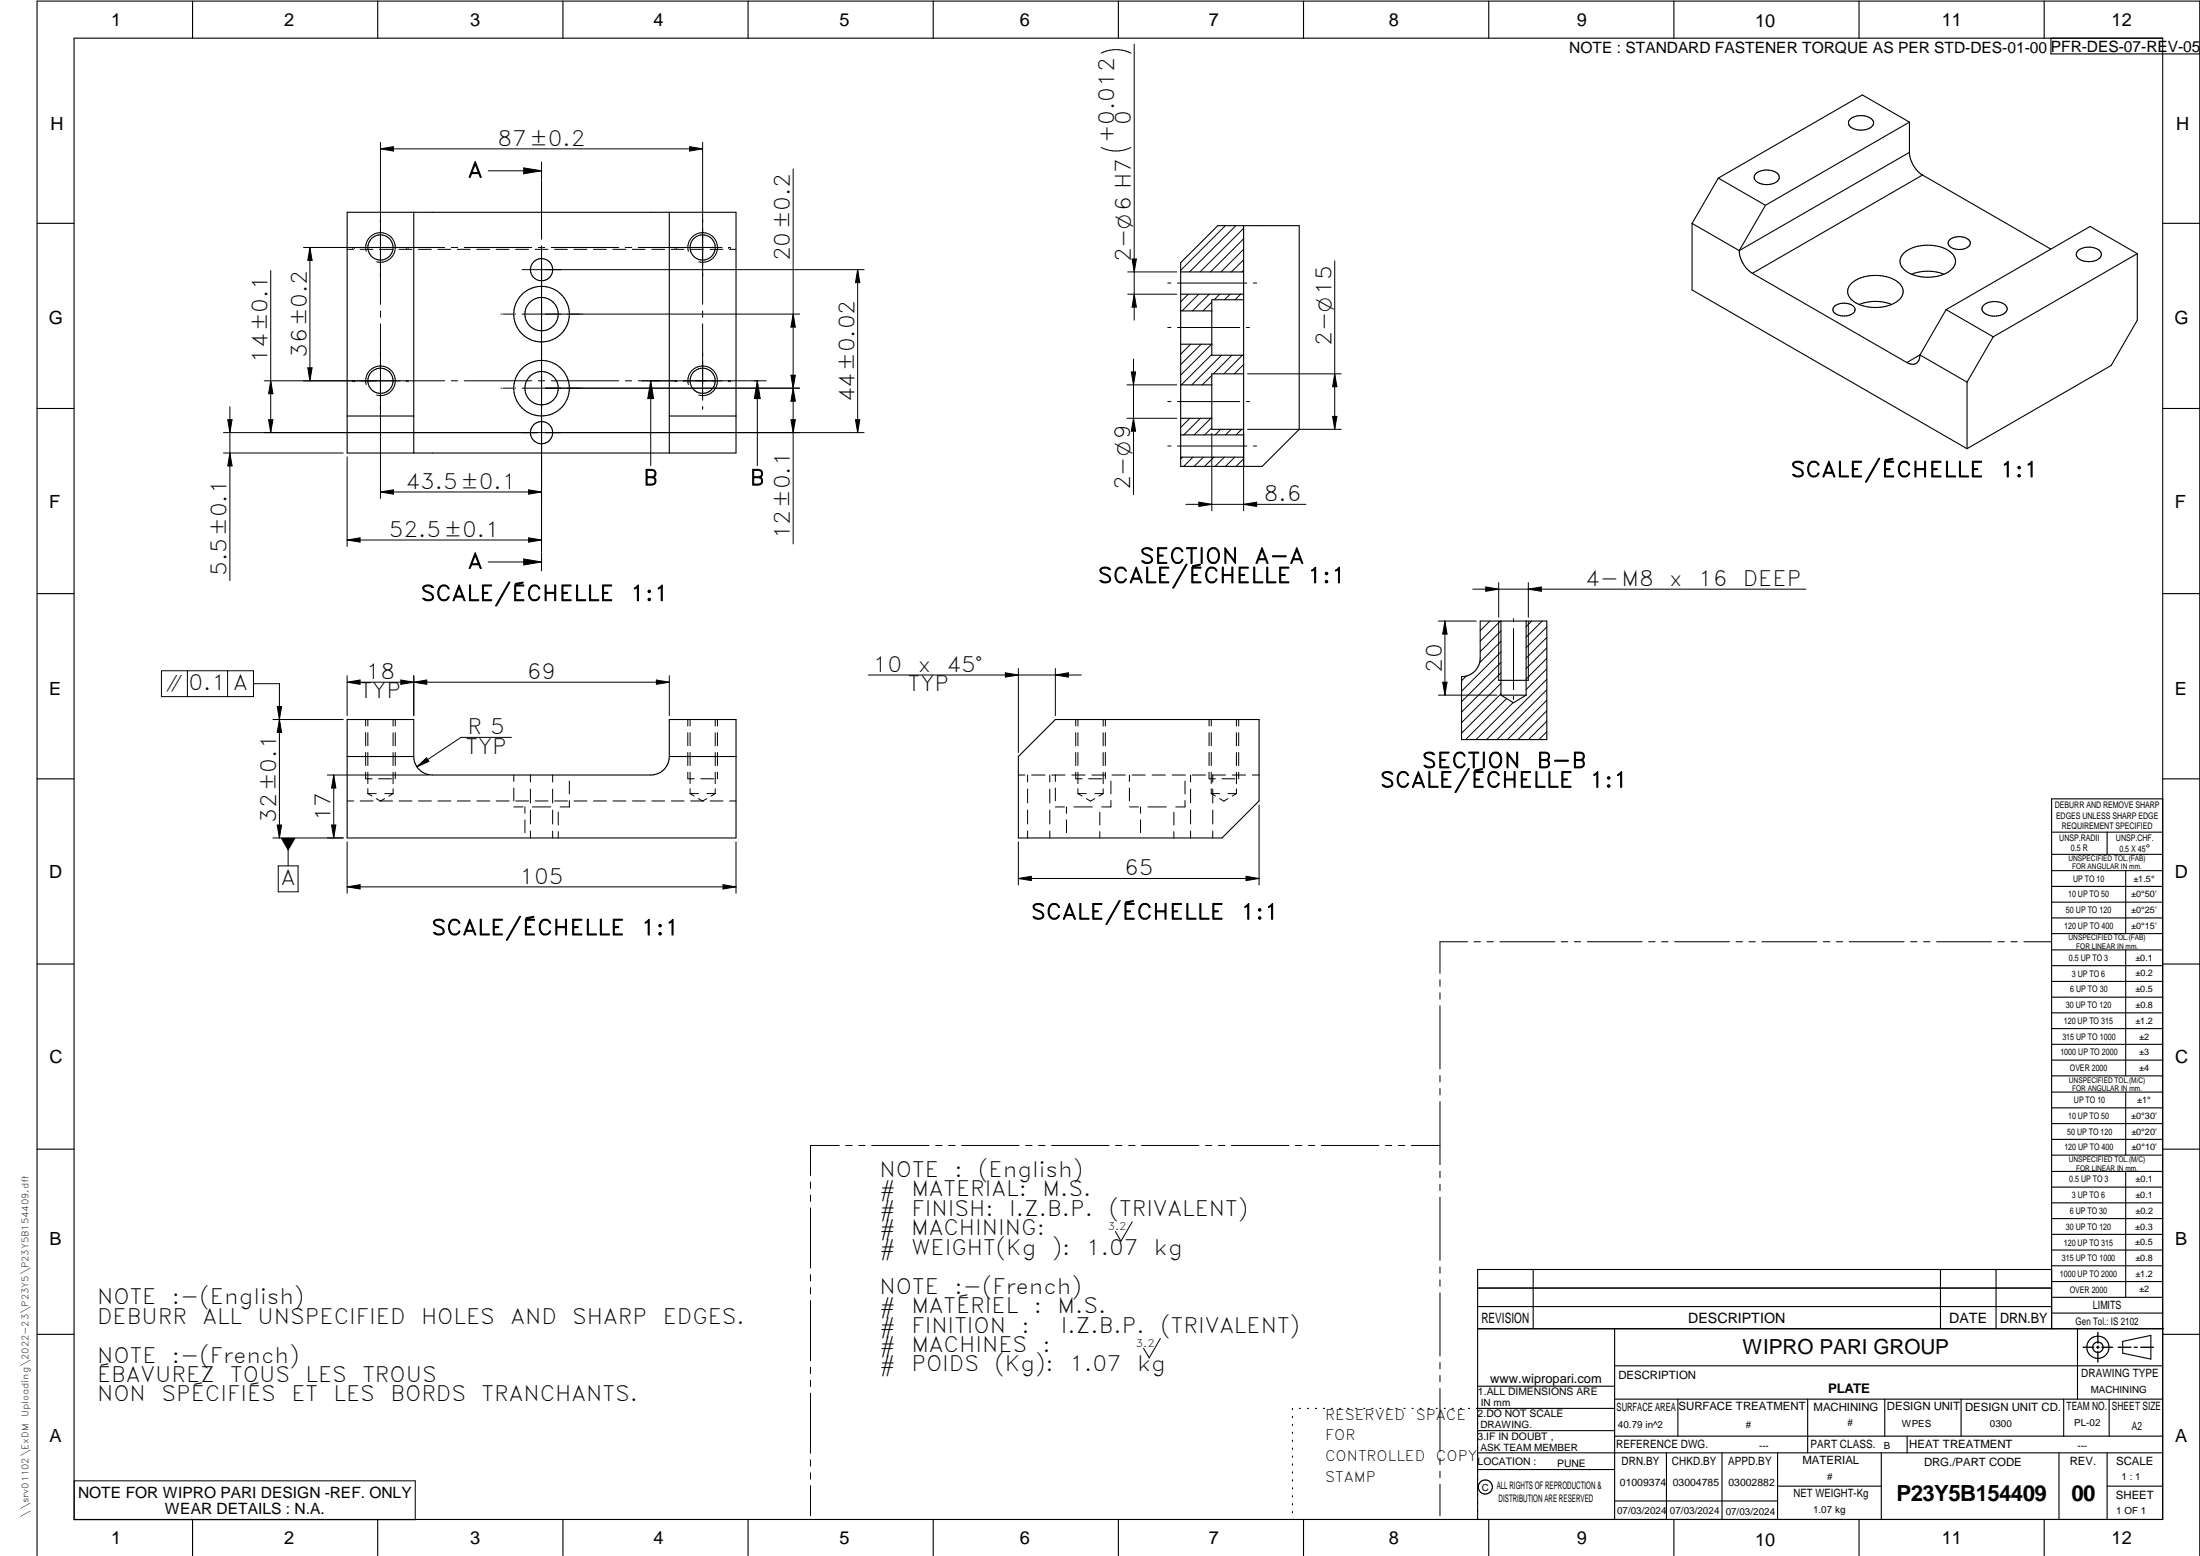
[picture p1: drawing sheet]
<svg xmlns="http://www.w3.org/2000/svg" width="594mm" height="420mm" viewBox="0 0 594 420" stroke-linecap="round" stroke-linejoin="round" font-family="sans-serif">
<g fill="none" stroke="#000" stroke-width=".3">
<path d="M20 10.3h564v400h-564zM52 .3v10M102 .3v10M152 .3v10M202 .3v10M252 .3v10M302 .3v10M352 .3v10M402 .3v10M452 .3v10M502 .3v10M552 .3v10"/>
<path d="M553.8 10.3v4.3h40.3M499.8 32a4.7 4.7 0 0 1 6 .6 1.62 1.62 0 0 1-1.3 2.2 4.6 4.6 0 0 1-5.2-1l-.1-.9zM515.6 33l-38.9 22.4M515.6 33v8.1M515.6 33l-12.7-7.4-38.9 22.5M93.7 57.3h105v65h-105zM111.7 57.3v65M180.7 57.3v65M464 48.1l12.7 7.3M464 48.1l-7.1 12.2M474 47a4.7 4.7 0 0 1 6.3 .3 1.61 1.61 0 0 1-1.2 2.2 4.6 4.6 0 0 1-5.2-1l-.2-.6zM476.7 55.4l-7 12.3"/>
<path d="M515.6 41.1a7.9 7.9 0 0 0 3.5 6.2M515.6 41.1l-45.9 26.6M519.1 47.3l34.7 20M519.1 47.3l-45.9 26.5M10 60.3h10M318.8 79.4h17M318.8 73.4h17M318.8 70.9l10-10h22v55l-10 10h-22zM335.8 60.9v65M456.9 60.3l12.8 7.4M456.9 60.3v18l74.3 42.9M469.7 67.7a7.9 7.9 0 0 0 3.5 6.1"/>
<path d="M473.2 73.8l41.7 24.1M499.8 76.7a10.8 10.8 0 0 1 11.6-1.3 3.4 3.4 0 0 1 2.1 4.7 8.3 8.3 0 0 1-7.3 2.9 7.9 7.9 0 0 1-7-3.2l-.3-1.3 .3-.9zM514.3 68.1a10.9 10.9 0 0 1 12.7 .2 3 3 0 0 1-.9 5.2 11 11 0 0 1-12.2-1 2.86 2.86 0 0 1 .4-4.4zM516.2 74a12.3 12.3 0 0 1 8.7 0M526.3 64.9a4.1 4.1 0 0 1 5.6 .2 1.49 1.49 0 0 1-1.3 2 4 4 0 0 1-4.4-1l-.1-.6zM561 67.8a4.7 4.7 0 0 1 6.3 .3 1.62 1.62 0 0 1-1.2 2.2 4.6 4.6 0 0 1-5.3-1l-.1-.6zM577.1 68.5l-38.9 22.5M577.1 68.5v18l-7 12.2-38.9 22.5M577.1 68.5l-12.7-7.3-38.9 22.4M584 60.3h10M318.8 83.9h8.4M318.8 92.9h8.4"/>
<path d="M335.8 80.9h-8.6v15h8.6M495.5 82.6a4.2 4.2 0 0 1 5.3 .4 1.47 1.47 0 0 1-1.3 2.1 3.5 3.5 0 0 1-4.5-1.3v-.6zM502 82.2a12 12 0 0 1 8.8 0M518.4 95.8l12.8 7.4M518.4 95.8l-3.5 2.1M518.4 95.8a2.16 2.16 0 0 1-1 2.3 2.16 2.16 0 0 1-2.5-.2M525.5 83.6l-7.1 12.2M525.5 83.6l12.7 7.4M535.8 82.2a4.7 4.7 0 0 1 6 .6 1.6 1.6 0 0 1-1.2 2.2 4.6 4.6 0 0 1-5.2-1l-.2-.9zM538.2 91l-7 12.2M10 110.3h10M93.7 112.3h18"/>
<path d="M180.7 112.3h18M318.8 103.9h8.4M318.8 117.4h17M318.8 112.9h8.4M335.8 100.9h-8.6v15h8.6M531.2 103.2v18M584 110.3h10M318.8 123.4h17M10 160.3h10M399.7 167.7h18v32h-23v-17a5 5 0 0 0 5-5zM405.3 167.7v20M412.1 167.7v20"/>
<path d="M584 160.3h10M404.7 183.7h8M405.3 187.7h6.8M405.3 187.7l3.4 2.1 3.4-2.1M10 210.3h10M93.7 204.3h18M111.7 204.3v-10h-18v32h105v-32h-18v10M111.7 204.3a5 5 0 0 0 5 5h59a5 5 0 0 0 5-5M180.7 204.3h18M275 204.3l10-10h55v22l-10 10h-55zM584 215.7h-30v143.1M584 210.3h10"/>
<path d="M554 230.7h30M554 224.7h30M554 235.1h30M554 239.4h30M569 224.7v6M574 235.1v17M554 243.6h30M554 247.9h30M554 252.1h30M554 256.5h30M574 256.5v34M10 260.3h10"/>
<path d="M554 260.8h30M554 265h30M554 269.3h30M554 273.5h30M554 277.7h30M584 260.3h10M554 282h30M554 286.3h30M554 290.5h30M554 294.9h30M554 299.1h30M574 294.9v17"/>
<path d="M10 310.3h10M554 303.4h30M554 307.7h30M554 311.9h30M554 316.3h30M574 316.3v34M584 310.3h10M554 320.5h30M554 324.8h30M554 329.1h30M554 333.3h30M554 337.5h30"/>
<path d="M399 358.8h185.3M399 352.8h155M399 347.8h155M414 342.8v16M436 358.8v51.5M524 342.8v16M539 342.8v16M554 342.8h-155v67.5M554 341.8h30M554 346.1h30M554 350.3h30M554 354.6h30"/>
<path d="M561 358.8v19M10 360.3h10M399 374.3h37M436 368.8h148M436 377.8h148M453.1 377.8v10M488.1 377.8v14.5M508.9 377.8v10M529.6 377.8v10M557.3 377.8v10M569.5 377.8v10M573.2 362.2l7.6-1.6v6.4l-7.6-1.6z"/>
<path d="M584 360.3h10M349 380.3v.3M349 382.4v.4M349 384.6v.3M349 386.7v.4M349 388.9v.3M349 391v.4M349 393.2v.3M349 395.3v.3M349 397.4v.4M349 399.6v.3M350.9 380.3h.3"/>
<path d="M353 380.3h.3M355.2 380.3h.3M357.4 380.3h.3M359.6 380.3h.3M361.7 380.3h.3M363.9 380.3h.3M366.1 380.3h.3M368.3 380.3h.3M370.4 380.3h.3M372.6 380.3h.3M374.8 380.3h.3M376.9 380.3h.4"/>
<path d="M379.1 380.3h.3M381.3 380.3h.3M383.4 380.3h.4M385.6 380.3h.4M387.8 380.3h.3M390 380.3h.3M392.1 380.3h.4M394.3 380.3h.4M396.5 380.3h.3M399 396.8h37M399 392.3h185M399 386.3h37"/>
<path d="M436 387.8h148M436 380.3h-37.3M450 392.3v18M465 392.3v18M480 392.3v18M508 392.3v18M515 387.8v4.5M556 392.3v18M569 392.3v18M52 410.3v9.8M102 410.3v9.8M152 410.3v9.8"/>
<path d="M202 410.3v9.8M252 410.3v9.8M302 410.3v9.8M349 401.7v.4M349 403.9v.3M349 406v.4M349 408.2v.3M352 410.3v9.8M402 410.3v9.8M436 405.3h44M452 410.3v9.8M480 401.3h28"/>
<path d="M502 410.3v9.8M552 410.3v9.8M569 401.3h15M10 420.1v-419.8h584v419.8"/>
<circle cx="102.7" cy="66.8" r="3.4"/>
<circle cx="146.2" cy="72.8" r="3"/>
<circle cx="189.7" cy="66.8" r="3.4"/>
<circle cx="146.2" cy="84.8" r="7.5"/>
<circle cx="146.2" cy="84.8" r="4.5"/>
<circle cx="102.7" cy="102.8" r="3.4"/>
<circle cx="146.2" cy="116.8" r="3"/>
<circle cx="146.2" cy="104.8" r="7.5"/>
<circle cx="146.2" cy="104.8" r="4.5"/>
<circle cx="189.7" cy="102.8" r="3.4"/>
<circle cx="566.5" cy="363.8" r="1.4"/>
<circle cx="566.5" cy="363.8" r="3"/>
<circle cx="401.1" cy="401.5" r="1.91"/>
</g>
<g fill="none" stroke="#000" stroke-width=".27">
<path d="M297.3 14.4a9 9 0 0 1 8.1 0M306.3 11.9v74.5M102.7 38.4v43.8M186.2 39.6l3.5 .6-3.5 .6zM189.7 38.4v43.8M305.4 39.8a9.2 9.2 0 0 1-8.1 0M102.7 40.2l3.5-.6v1.2zM102.7 59.8h.1M102.7 59.4h.1M102.7 40.2h87M131.8 46.1h14.4M141.4 45.3l4.8 .8-4.8 .8z"/>
<path d="M146.2 43.7v4.8M146.2 48.7v15.9M189.7 59.8h.1M189.7 59.4h.1M214.2 45.6v101.3M73.1 73.1v43.7M82 66.8h38.1M83.7 66.8v36M83.7 66.8l.6 3.5h-1.2zM93.7 67.3h1.8M95.3 66.8h.1M95.7 66.8h.1"/>
<path d="M97.2 67.3h3.5M98.9 67.9a4 4 0 0 1 3.5-5.1 4 4 0 0 1 4.3 4.4 4 4 0 0 1-5 3.5M102.5 67.3h3.5M102.7 73.8h.1M102.7 74.3h.1M107.7 67.3h3.5M109.7 66.8h.1M110.2 66.8h.1M113 67.3h3.5M118.2 67.3h3.5M121.9 66.8h1.7M123.5 67.3h3.5"/>
<path d="M125.4 66.8h18.2M128.7 67.3h3.5M134 67.3h3.5M139.2 67.3h3.5M144.5 67.3h3.5M145.4 66.8h1.7M146.2 66.4v82.7M148.9 66.8h18.2M149.7 67.3h3.5M155 67.3h3.5M160.2 67.3h3.5M165.5 67.3h3.5"/>
<path d="M168.9 66.8h1.7M170.7 67.3h3.5M172.4 66.8h22.6M176 67.3h3.5M181.2 67.3h3.5M182.3 66.8h.1M182.7 66.8h.1M185.9 67.9a4 4 0 0 1 3.5-5.1 4 4 0 0 1 4.3 4.4 4 4 0 0 1-5 3.5M186.5 67.3h3.5M189.7 73.8h.1M189.7 74.3h.1M191.7 67.3h3.5"/>
<path d="M196.7 66.8h.1M196.8 66.8h.3M197 67.3h1.7M197.2 66.8h.1M231.6 72.8l.6 3.5h-1.2zM231.6 72.8v44M233.3 72.8h-92.3M304.5 73.4h13.3M304.5 79.4h13.3M305.7 69.9h1.2l-.6 3.5zM306.3 79.4l.6 3.5h-1.2zM315.3 76.4h.9"/>
<path d="M318 76.4h18.7M320.9 79.4l-2.1 2.1M323.7 79.4l-4.5 4.5M326.5 79.4l-4.5 4.5M329.4 79.4l-1.5 1.5M330.9 60.9l-12.1 12.1M332.2 79.4l-1.5 1.5M333.7 60.9l-12.5 12.5M335 79.4l-1.5 1.5M335.8 73l-.4 .4M335.8 70.1l-3.3 3.3M335.8 67.3l-6.1 6.1"/>
<path d="M335.8 64.5l-8.9 8.9M335.8 61.7l-11.7 11.7M338.4 76.4h.9M360.4 70.4v45.5M83.1 99.3h1.2l-.6 3.5zM102.7 95.8h.1M102.7 84v1.7M102.7 87.5v47.1M135.2 84.8h.2M135.8 84.8h2.9M139.1 84.8h.1M189.7 95.8h.1"/>
<path d="M189.7 83.9v1.8M189.7 87.4v20.7M214.2 84.8l.6 3.5h-1.2zM215.9 84.8h-74.9M306.1 96.9v36.7M315.3 88.4h.9M318 88.4h16.8M321.5 92.9l-2.7 2.7M324.4 92.9l-5.6 5.5M327.2 92.9l-8.4 8.4M327.2 95.7l-8.2 8.2M327.2 81.6l-2.3 2.3"/>
<path d="M329.8 95.9l-8 8M332.6 95.9l-4.9 5M335.5 95.9l-5 5M335.8 98.4l-2.5 2.5M336.6 88.4h.8M61.5 113.3h1.2l-.6 3.5zM62.1 109.8v47M72.5 113.3h1.2l-.6 3.5zM73.1 102.8l.6 3.5h-1.2zM95.3 102.8h.1M95.7 102.8h.1M98.9 103.9a4 4 0 0 1 3.5-5.1 4 4 0 0 1 4.3 4.4 4 4 0 0 1-5 3.5"/>
<path d="M102.7 109.8h.1M102.7 110.3h.1M109.7 102.8h.1M110.2 102.8h.1M120.1 102.8h-48.8M121.9 102.8h1.7M125.4 102.8h18.2M135.2 104.8h.2M135.8 104.8h2.9M139.1 104.8h.1M141 104.8h74.9M145.4 102.8h1.7"/>
<path d="M148.9 102.8h18.2M168.9 102.8h1.7M172.4 102.8h29.5M175.7 102.8l.8 4.8h-1.6zM175.7 102.8v23M182.3 102.8h.1M182.7 102.8h.1M185.9 103.9a4 4 0 0 1 3.5-5.1 4 4 0 0 1 4.3 4.4 4 4 0 0 1-5 3.5M189.7 109.8h.1M189.7 110.3h.1M189.7 109.9v.3M196.7 102.8h.1"/>
<path d="M197.2 102.8h.1M202.1 102.8h4.8M204.5 102.8v23M204.5 102.8l.8 4.8h-1.6zM213.6 101.3l1.2 7h-1.2l1.2-7zM213.6 113.3h1.2l-.6 3.5zM231 113.3h1.2l-.6 3.5zM233.3 116.8h-173M304.3 103.9h13.5M304.3 112.9h13.5M305.5 100.4h1.2l-.6 3.5zM306.1 112.9l.6 3.5h-1.2z"/>
<path d="M315.3 108.4h.9M318 108.4h16.8M321.3 112.9l-2.5 2.5M324.1 112.9l-4.4 4.5M327 112.9l-4.5 4.5M327.2 115.5l-1.9 1.9M327.2 101.4l-2.6 2.5M327.2 117v20.9M329.6 115.9l-1.5 1.5M332.5 115.9l-1.5 1.5M335.3 115.9l-1.5 1.5M335.8 117v20.9"/>
<path d="M336.6 108.4h.8M336.9 100.9h25.3M336.9 115.9h25.3M359.8 112.4h1.2l-.6 3.5zM360.4 100.9l.6 3.5h-1.2zM60.3 122.3h32.4M62.1 122.3l.6 3.5h-1.2zM93.7 123.4v24.2M102.7 132.8h43.5M102.7 132.8l3.5-.5v1.1zM142.7 132.3l3.5 .5-3.5 .6zM315.3 120.4h.9"/>
<path d="M318 120.4h18.7M319.3 123.4l-.5 .5M320.2 136.2h32.5M322.1 123.4l-2.5 2.5M323.7 135.6l3.5 .6-3.5 .6zM325 123.4l-2.6 2.5M327.8 123.4l-2.5 2.5M330.6 123.4l-2.5 2.5M333.4 123.4l-2.5 2.5M335.8 123.9l-2 2M335.8 136.2l3.5-.6v1.2zM338.5 120.4h.8"/>
<path d="M93.7 145.8l3.5-.6v1.2zM93.7 145.8h52.5M131.8 151.7h14.4M141.4 150.9l4.8 .8-4.8 .8zM142.7 145.2l3.5 .6-3.5 .6zM146.2 149.4v4.8M397.7 159.1h90M401.2 158.5l3.5 .6-3.5 .6zM404.7 157.3v9.4M412.7 159.1l3.5-.6v1.2zM412.7 157.3v9.4M388.4 167.7h10.2"/>
<path d="M390.2 167.7l.6 3.5h-1.2zM390.2 167.7v20M402.3 167.7l-2.6 2.6M404.7 167.7v16M405.1 167.7l-5.4 5.4M405.3 170.4l-5.6 5.6M405.3 173.2l-5.8 5.8M405.3 176l-10.6 10.6M405.3 178.9l-10.6 10.6M408.7 167.1v.8M408.7 169.7v16.5M412.7 167.7v16"/>
<path d="M413.6 167.7l-1.5 1.5M416.4 167.7l-4.3 4.3M417.7 169.3l-5.6 5.6M417.7 172.1l-5.6 5.6M417.7 174.9l-5.6 5.6M417.7 177.8l-5.6 5.6M43.6 181.1h24.8v7h-24.8zM50.6 181.1v7M61.5 181.1v7M68.4 184.6h7.1v41.7M73.7 194.3h19M74.9 190.8h1.1l-1.1 7h1.1z"/>
<path d="M93.7 184.2l3.5-.6v1.2zM93.7 182.5v10.7M93.7 184.2h87M98.7 194.3v1.7M98.7 197.8v3.6M99.3 194.3v1.7M99.3 197.8v3.6M106.1 194.3v1.8M106.1 197.9v3.5M106.7 194.3v1.7M106.7 197.8v3.6M108.2 183.6l3.5 .6-3.5 .6z"/>
<path d="M111.7 182.5v10.7M111.7 184.2l3.5-.6v1.2zM138.1 199.1h-13.6l-11.9 8M177.2 183.6l3.5 .6-3.5 .6zM180.7 182.5v10.7M185.7 194.3v1.7M185.7 197.8v3.6M186.3 194.3v1.7M186.3 197.8v3.6M193.1 194.3v1.8M193.1 197.9v3.5M193.7 194.3v1.7"/>
<path d="M193.7 197.8v3.6M234.5 182.3h57.5M271.5 181.7l3.5 .6-3.5 .5zM275 180.5v22.7M285 180.5v12.7M285 182.3l3.5-.6v1.1zM290.5 194.3v1.7M290.5 197.8v3.6M291.1 194.3v1.7M291.1 197.8v3.6M297.9 194.3v1.8M297.9 197.9v3.5"/>
<path d="M298.5 194.3v1.7M298.5 197.8v3.6M326.5 194.3v1.7M326.5 197.8v3.6M327.1 194.3v1.7M327.1 197.8v3.6M333.9 194.3v1.8M333.9 197.9v3.5M334.5 194.3v1.7M334.5 197.8v3.6M388.4 187.7h15.9M389.6 184.2h1.2l-.6 3.5z"/>
<path d="M396 182.5l-1.3 1.3M405.3 181.7l-10.6 10.6M405.3 184.5l-10.6 10.6M405.3 187.3l-10.6 10.7M406.8 188.6l-11 11.1M408.6 189.7l-10 10M408.7 188v.9M417.7 194.7l-5 5M417.7 183.4l-16.3 16.3M417.7 189.1l-10.6 10.6M417.7 186.2l-13.4 13.5M417.7 180.6l-5.6 5.6"/>
<path d="M417.7 197.6l-2.1 2.1M417.7 191.9l-7.8 7.8M88.4 209.3h27.3M90.1 209.3v17M90.1 209.3l.6 3.5h-1.2zM93.7 216.3h1.8M97.3 216.3h3.4M98.7 208.5v1.8h1.8M98.7 203.2v3.5M99.3 214.3h2.3M99.3 203.2v3.5M99.3 208.5v3.1"/>
<path d="M99.3 213v1.3M99.3 214.3l1.2 .6M102.2 210.3h3.5M102.5 216.3h3.5M103.9 215.6l-1.2 .7-1.1-.7M103.9 214.3h2.2M106.1 203.2v3.5M106.1 208.5v3.1M106.1 213v1.3M106.1 214.3l-1.1 .7M106.7 203.2v3.5M106.7 208.5v1.8"/>
<path d="M107.8 216.3h3.4M112.6 207.1l2.6-2.5 .6 1zM113 216.3h3.5M118.3 216.3h3.4M123.5 216.3h3.5M128.8 216.3h3.4M134 216.3h3.5M138.7 209.3v1.7M138.7 212.8v3.5M138.7 217.9h2.5M139.2 216.3h3.5M141.7 217.9v1.7"/>
<path d="M143.2 209.3v1.9M143.2 213.1v3.7M143.2 218.7v3.8M143.8 217.9h4.9M144.5 216.3h3.5M149.2 209.3v1.9M149.2 213.1v3.7M149.2 218.7v3.8M149.8 216.3h3.4M150.7 219.3v3.5M153.7 216.2v1.7h-2.4M153.7 210.9v3.5"/>
<path d="M155 216.3h3.5M160.3 216.3h3.4M165.5 216.3h3.5M170.8 216.3h3.4M176 216.3h3.5M181.3 216.3h3.4M185.7 203.2v3.5M185.7 208.5v1.8h1.8M186.3 214.3h2.3M186.3 203.2v3.5M186.3 208.5v3.1M186.3 214.3l1.1 .6"/>
<path d="M186.3 213v1.3M186.5 216.3h3.5M189.2 210.3h3.5M190.9 215.6l-1.2 .7-1.1-.7M190.9 214.3h2.2M191.8 216.3h3.4M193.1 203.2v3.5M193.1 208.5v3.1M193.1 214.3l-1.1 .7M193.1 213v1.3M193.7 203.2v3.5M193.7 208.5v1.8"/>
<path d="M197 216.3h1.7M275 209.3h1.8M277.5 209.3v1.9M277.5 213.1v3.7M277.5 218.7v3.8M278.6 209.3h3.6M283.5 209.3v1.9M283.5 213.1v3.7M283.5 218.7v3.8M284 209.3h3.6M285 209.3v1.7M285 212.8v3.5"/>
<path d="M285 217.9h2.5M288 217.9v1.7M289.4 209.3h3.6M290 217.9h5M290.5 208.5v1.8h1.7M290.5 203.2v3.5M291.1 203.2v3.5M291.1 208.5v3.1M291.1 214.3l1.1 .6M291.1 213v1.3M291.1 214.3h2.2M294 210.3h3.5"/>
<path d="M294.8 209.3h3.6M295.6 215.6l-1.1 .7-1.2-.7M295.6 214.3h2.3M297 219.3v3.5M297.9 203.2v3.5M297.9 208.5v3.1M297.9 214.3l-1.2 .7M297.9 213v1.3M298.5 203.2v3.5M298.5 208.5v1.8M300 216.2v1.7h-2.5M300 210.9v3.5"/>
<path d="M300.3 209.3h3.6M305 209.3v1.7M305 212.8v3.5M305 217.9h2.5M305.7 209.3h3.6M308 217.9v1.7M310 217.9h5M311.1 209.3h3.6M316.5 209.3h3.6M317 219.3v3.5M320 216.2v1.7h-2.5M320 210.9v3.5"/>
<path d="M321.5 209.3v1.9M321.5 213.1v3.7M321.5 218.7v3.8M321.9 209.3h3.6M326.5 208.5v1.8h1.7M326.5 203.2v3.5M327.1 213v1.3M327.1 203.2v3.5M327.1 208.5v3.1M327.1 214.3l1.1 .6M327.1 214.3h2.2M327.3 209.3h3.6"/>
<path d="M327.5 209.3v1.9M327.5 213.1v3.7M327.5 218.7v3.8M330 210.3h3.5M331.6 215.6l-1.1 .7-1.2-.7M331.6 214.3h2.3M332.8 209.3h3.6M333.9 213v1.3M333.9 214.3l-1.1 .7M333.9 203.2v3.5M333.9 208.5v3.1M334.5 203.2v3.5"/>
<path d="M334.5 208.5v1.8M338.2 209.3h1.8M340 217.3v21.7M73.7 226.3h19M74.9 222.8h1.1l-.5 3.5zM75.1 233.8h5.4v7h-5.4zM77.8 226.3v7.5M89.5 222.8h1.2l-.6 3.5zM93.7 227.3v13.9M93.7 239.5l3.5-.6v1.2zM93.7 239.5h105M141.7 221.4v3.5"/>
<path d="M143.2 224.4v1.9M149.2 224.4v1.9M150.7 224.6v1.7M195.2 238.9l3.5 .6-3.5 .6zM198.7 227.3v13.9M275 227.3v11.7M275 237.2h65M275 237.2l3.5-.6v1.2zM277.5 224.4v1.9M283.5 224.4v1.9M288 221.4v3.5M297 224.6v1.7"/>
<path d="M308 221.4v3.5M317 224.6v1.7M321.5 224.4v1.9M327.5 224.4v1.9M336.5 236.6l3.5 .6-3.5 .6zM396.3 254.3h-7.5v8.5M398 254.3h1.8M401.5 254.3h1.8M405 254.3h14.9M421.6 254.3h1.7M425.1 254.3h1.7M428.6 254.3h14.8"/>
<path d="M445.2 254.3h1.7M448.7 254.3h1.7M452.2 254.3h14.8M468.8 254.3h1.7M472.3 254.3h1.7M475.8 254.3h14.8M492.4 254.3h1.7M495.9 254.3h1.7M499.4 254.3h14.8M515.9 254.3h1.8M519.4 254.3h1.8M522.9 254.3h14.9"/>
<path d="M539.5 254.3h1.7M543 254.3h1.7M546.5 254.3h7.4M388.8 264.6v1.7M388.8 268.1v1.7M388.8 271.6v17M388.8 290.4v1.8M388.8 293.9v1.8M388.8 297.4v17.1M218.9 319.2v1.7M226.6 309.3h-7.7v8.1M228.4 309.3h1.7"/>
<path d="M231.9 309.3h1.7M235.4 309.3h15.5M252.7 309.3h1.7M256.2 309.3h1.7M259.7 309.3h15.5M277 309.3h1.7M280.5 309.3h1.7M284 309.3h15.5M301.2 309.3h1.8M304.8 309.3h1.7M308.2 309.3h15.6M325.5 309.3h1.8"/>
<path d="M329 309.3h1.8M332.5 309.3h15.6M349.8 309.3h1.8M353.3 309.3h1.7M356.8 309.3h15.5M374.1 309.3h1.7M377.6 309.3h1.7M381.1 309.3h7.7M388.8 316.3v1.7M388.8 319.8v1.7M218.9 322.7v1.7M218.9 326.2v16.2"/>
<path d="M305.7 329.9l-3 5.3-1.5-2.7M388.8 323.3v17M218.9 344.2v1.7M218.9 347.7v1.7M218.9 351.2v16.2M388.8 342.1v1.7M388.8 345.6v1.7M388.8 349.1v17.1M218.9 369.2v1.7M218.9 372.7v1.7M218.9 376.2v16.2M313.3 361.4l-3 5.3-1.5-2.7"/>
<path d="M388.8 367.9v1.8M388.8 371.4v1.7M388.8 374.9v17.1M20 399.9h92.1v10.5h-92.1zM218.9 394.2v1.7M218.9 397.7v1.7M388.8 393.8v1.7M388.8 397.3v1.7M218.9 401.2v8.1M388.8 400.8v8.5"/>
</g>
<path d="M566.5 359.8v2.9M562.5 363.8h2.9M566.1 363.8h.8M566.5 363.5v.7M566.5 364.9v2.9M567.6 363.8h2.9M572 363.8h3.4M576.3 363.8h.9M578.1 363.8h3.4" fill="none" stroke="#000" stroke-width=".36"/>
<g fill="#000">
<path d="M102.7 40.2l3.5-.6v1.2zM186.2 39.6l3.5 .6-3.5 .6zM141.4 45.3l4.8 .8-4.8 .8zM83.7 66.8l.6 3.5h-1.2zM231.6 72.8l.6 3.5h-1.2zM305.7 69.9h1.2l-.6 3.5zM83.1 99.3h1.2l-.6 3.5zM214.2 84.8l.6 3.5h-1.2zM306.3 79.4l.6 3.5h-1.2zM61.5 113.3h1.2l-.6 3.5zM72.5 113.3h1.2l-.6 3.5zM73.1 102.8l.6 3.5h-1.2z"/>
<path d="M175.7 102.8l.8 4.8h-1.6zM204.5 102.8l.8 4.8h-1.6zM214.2 104.8l.6 3.5h-1.2zM213.6 113.3h1.2l-.6 3.5zM213.6 101.3h1.2l-.6 3.5zM231 113.3h1.2l-.6 3.5zM305.5 100.4h1.2l-.6 3.5zM306.1 112.9l.6 3.5h-1.2zM360.4 100.9l.6 3.5h-1.2zM359.8 112.4h1.2l-.6 3.5zM62.1 122.3l.6 3.5h-1.2zM102.7 132.8l3.5-.5v1.1z"/>
<path d="M142.7 132.3l3.5 .5-3.5 .6zM323.7 135.6l3.5 .6-3.5 .6zM335.8 136.2l3.5-.6v1.2zM93.7 145.8l3.5-.6v1.2zM141.4 150.9l4.8 .8-4.8 .8zM142.7 145.2l3.5 .6-3.5 .6zM401.2 158.5l3.5 .6-3.5 .6zM412.7 159.1l3.5-.6v1.2zM390.2 167.7l.6 3.5h-1.2zM75.5 194.3l.5 3.5h-1.1zM74.9 190.8h1.1l-.5 3.5zM93.7 184.2l3.5-.6v1.2z"/>
<path d="M108.2 183.6l3.5 .6-3.5 .6zM111.7 184.2l3.5-.6v1.2zM177.2 183.6l3.5 .6-3.5 .6zM271.5 181.7l3.5 .6-3.5 .5zM285 182.3l3.5-.6v1.1zM389.6 184.2h1.2l-.6 3.5zM90.1 209.3l.6 3.5h-1.2zM112.6 207.1l2.6-2.5 .6 1zM74.9 222.8h1.1l-.5 3.5zM75.8 226.3h4l-2 3.5zM89.5 222.8h1.2l-.6 3.5zM275 237.2l3.5-.6v1.2z"/>
<path d="M336.5 236.6l3.5 .6-3.5 .6zM93.7 239.5l3.5-.6v1.2zM195.2 238.9l3.5 .6-3.5 .6z"/>
</g>
<g font-size="6">
<text x="512.1" y="405.2">P23Y5B154409</text>
<text x="559.4" y="405.2">00</text>
</g>
<g font-size="5.7">
<text x="305.4" y="33.6" transform="rotate(-90 305.4 33.6)">0</text>
<text x="134.4" y="39.3">87±0.2</text>
<text x="300.9" y="38.6" transform="rotate(-90 300.9 38.6)">+0.012</text>
<text x="126.3" y="47.9">A</text>
<text x="213.3" y="70.6" transform="rotate(-90 213.3 70.6)">20±0.2</text>
<text x="305.4" y="70.9" transform="rotate(-90 305.4 70.9)">2-O6 H7</text>
<text x="359.6" y="93.4" transform="rotate(-90 359.6 93.4)">2-O15</text>
<text x="72.2" y="98" transform="rotate(-90 72.2 98)">14±0.1</text>
<text x="82.8" y="96.7" transform="rotate(-90 82.8 96.7)">36±0.2</text>
<text x="230.7" y="108.7" transform="rotate(-90 230.7 108.7)">44±0.02</text>
<text x="109.5" y="132">43.5±0.1</text>
<text x="173.7" y="131">B</text>
<text x="202.5" y="131">B</text>
<text x="483.5" y="128.8">SCALE/ÉCHELLE</text>
<text x="540.1" y="128.8">1:1</text>
<text x="305.2" y="132.4" transform="rotate(-90 305.2 132.4)">2-O9</text>
<text x="341.3" y="135.3">8.6</text>
<text x="105" y="144.9">52.5±0.1</text>
<text x="213.3" y="145.7" transform="rotate(-90 213.3 145.7)">12±0.1</text>
<text x="61.2" y="155.6" transform="rotate(-90 61.2 155.6)">5.5±0.1</text>
<text x="126.3" y="153.5">A</text>
<text x="307.8" y="152.1">SECTION</text>
<text x="338.8" y="152.1">A-A</text>
<text x="296.5" y="157.4">SCALE/ÉCHELLE</text>
<text x="353" y="157.4">1:1</text>
<text x="428" y="158.2">4-M8</text>
<text x="450.8" y="158.2">x</text>
<text x="458.5" y="158.2">16</text>
<text x="470.6" y="158.2">DEEP</text>
<text x="113.6" y="162.2">SCALE/ÉCHELLE</text>
<text x="170.1" y="162.2">1:1</text>
<text x="98.8" y="183.3">18</text>
<text x="142.3" y="183.3">69</text>
<text x="235.7" y="181.4">10</text>
<text x="247.8" y="181.4">x</text>
<text x="255.6" y="181.4">45°</text>
<text x="389.3" y="181.7" transform="rotate(-90 389.3 181.7)">20</text>
<text x="50.9" y="186.4">0.1 A</text>
<text x="97.1" y="188.6">TYP</text>
<text x="245.1" y="186.6">TYP</text>
<text x="125.7" y="203.5">TYP</text>
<text x="126.3" y="198.2">R 5</text>
<text x="384" y="207.3">SECTION</text>
<text x="415" y="207.3">B-B</text>
<text x="372.7" y="212.6">SCALE/ÉCHELLE</text>
<text x="429.2" y="212.6">1:1</text>
<text x="89.2" y="221.7" transform="rotate(-90 89.2 221.7)">17</text>
<text x="74.6" y="222.1" transform="rotate(-90 74.6 222.1)">32±0.1</text>
<text x="75.8" y="239.1">A</text>
<text x="140.3" y="238.6">105</text>
<text x="303.5" y="236.3">65</text>
<text x="278.4" y="248.2">SCALE/ÉCHELLE</text>
<text x="335" y="248.2">1:1</text>
<text x="116.5" y="252.5">SCALE/ÉCHELLE</text>
<text x="173.1" y="252.5">1:1</text>
<text x="237.5" y="317.8">NOTE</text>
<text x="257.7" y="317.8">:</text>
<text x="264.2" y="317.8">(English)</text>
<text x="237.5" y="323.1">#</text>
<text x="246.1" y="323.1">MATERIAL:</text>
<text x="281.5" y="323.1">M.S.</text>
<text x="237.5" y="328.3">#</text>
<text x="246.1" y="328.3">FINISH:</text>
<text x="272.5" y="328.3">I.Z.B.P.</text>
<text x="299.4" y="328.3">(TRIVALENT)</text>
<text x="237.5" y="333.6">#</text>
<text x="246.1" y="333.6">MACHINING:</text>
<text x="237.5" y="338.8">#</text>
<text x="246.1" y="338.8">WEIGHT(Kg</text>
<text x="284" y="338.8">):</text>
<text x="293.3" y="338.8">1.07</text>
<text x="311.6" y="338.8">kg</text>
<text x="26.2" y="352.2">NOTE</text>
<text x="46.4" y="352.2">:-(English)</text>
<text x="237.5" y="349.3">NOTE</text>
<text x="257.7" y="349.3">:-(French)</text>
<text x="26.2" y="357.4">DEBURR</text>
<text x="54.7" y="357.4">ALL</text>
<text x="69.6" y="357.4">UNSPECIFIED</text>
<text x="113.7" y="357.4">HOLES</text>
<text x="137.8" y="357.4">AND</text>
<text x="154.5" y="357.4">SHARP</text>
<text x="179" y="357.4">EDGES.</text>
<text x="237.5" y="354.6">#</text>
<text x="237.5" y="359.8">#</text>
<text x="246.1" y="354.6">MATÉRIEL</text>
<text x="246.1" y="359.8">FINITION</text>
<text x="275.9" y="359.8">:</text>
<text x="279.2" y="354.6">:</text>
<text x="285.6" y="354.6">M.S.</text>
<text x="286.5" y="359.8">I.Z.B.P.</text>
<text x="313.4" y="359.8">(TRIVALENT)</text>
<text x="237.5" y="365.1">#</text>
<text x="246.1" y="365.1">MACHINES</text>
<text x="281.6" y="365.1">:</text>
<text x="26.2" y="367.9">NOTE</text>
<text x="46.4" y="367.9">:-(French)</text>
<text x="237.5" y="370.3">#</text>
<text x="246.1" y="370.3">POIDS</text>
<text x="268.6" y="370.3">(Kg):</text>
<text x="288.8" y="370.3">1.07</text>
<text x="307.1" y="370.3">kg</text>
<text x="26.2" y="373.2">ÉBAVUREZ</text>
<text x="62.2" y="373.2">TOUS</text>
<text x="82.5" y="373.2">LES</text>
<text x="97.9" y="373.2">TROUS</text>
<text x="26.2" y="378.4">NON</text>
<text x="43.6" y="378.4">SPÉCIFIÉS</text>
<text x="78.7" y="378.4">ET</text>
<text x="90.1" y="378.4">LES</text>
<text x="105.4" y="378.4">BORDS</text>
<text x="130" y="378.4">TRANCHANTS.</text>
</g>
<text font-size="5.6" x="470.5" y="365.5">WIPRO PARI GROUP</text>
<text font-size="5.4" x="44.9" y="186.4">i</text>
<g font-size="4.9">
<text x="30" y="7">1</text>
<text x="76.7" y="7">2</text>
<text x="127" y="7">3</text>
<text x="176.5" y="7">4</text>
<text x="226.7" y="7">5</text>
<text x="275.4" y="7">6</text>
<text x="326.4" y="7">7</text>
<text x="375" y="7">8</text>
<text x="425.8" y="7">9</text>
<text x="473.9" y="7.4">10</text>
<text x="524.3" y="7">11</text>
<text x="570.2" y="7">12</text>
<text x="13.6" y="35.2">H</text>
<text x="587.6" y="35.2">H</text>
<text x="13.2" y="87.5">G</text>
<text x="587.2" y="87.5">G</text>
<text x="13.3" y="137.1">F</text>
<text x="587.3" y="137.1">F</text>
<text x="13.3" y="187.6">E</text>
<text x="587.3" y="187.6">E</text>
<text x="13.3" y="237">D</text>
<text x="587.3" y="237">D</text>
<text x="13.4" y="287.1">C</text>
<text x="587.4" y="287.1">C</text>
<text x="13.4" y="336.3">B</text>
<text x="587.4" y="336.3">B</text>
<text x="13.4" y="389.3">A</text>
<text x="587.4" y="389.3">A</text>
<text x="30" y="417">1</text>
<text x="76.7" y="417">2</text>
<text x="127" y="417">3</text>
<text x="176.5" y="417">4</text>
<text x="226.7" y="417">5</text>
<text x="275.4" y="417">6</text>
<text x="326.4" y="417">7</text>
<text x="375" y="417">8</text>
<text x="425.8" y="417">9</text>
<text x="473.9" y="417.4">10</text>
<text x="524.3" y="417">11</text>
<text x="570.2" y="417">12</text>
</g>
<g font-size="4.2">
<text x="423.7" y="14.3">NOTE : STANDARD FASTENER TORQUE AS PER STD-DES-01-00</text>
<text x="553.8" y="14">PFR-DES-07-REV-05</text>
<text x="21.1" y="404.4">NOTE FOR WIPRO PARI DESIGN -REF. ONLY</text>
<text x="44.5" y="408.9">WEAR DETAILS : N.A.</text>
</g>
<g font-size="3.9">
<text x="357.8" y="383.4">RESERVED</text>
<text x="382.3" y="383.4">SPACE</text>
<text x="357.8" y="388.9">FOR</text>
<text x="357.8" y="394.5">CONTROLLED</text>
<text x="387.8" y="394.5">COPY</text>
<text x="357.8" y="400.1">STAMP</text>
</g>
<g font-size="3.8">
<text x="400.1" y="357.1">REVISION</text>
<text x="455.9" y="357.1">DESCRIPTION</text>
<text x="526.4" y="357.1">DATE</text>
<text x="540.1" y="357.1">DRN.BY</text>
</g>
<text font-size="3.6" x="493.7" y="376.2">PLATE</text>
<text font-size="3.5" x="402.4" y="373.3">www.wipropari.com</text>
<g font-size="3.1">
<text x="565.2" y="353.5">LIMITS</text>
<text x="562" y="371.7">DRAWING TYPE</text>
<text x="437" y="372.3">DESCRIPTION</text>
<text x="436.5" y="380.9">SURFACE AREA</text>
<text x="453.3" y="380.9">SURFACE TREATMENT</text>
<text x="489.7" y="380.9">MACHINING</text>
<text x="509.5" y="380.9">DESIGN UNIT</text>
<text x="530.6" y="380.9">DESIGN UNIT CD.</text>
<text x="558" y="380.7">TEAM NO.</text>
<text x="570.3" y="380.7">SHEET SIZE</text>
<text x="575.6" y="386.1">A2</text>
<text x="436.4" y="391.1">REFERENCE DWG.</text>
<text x="437.9" y="395.5">DRN.BY</text>
<text x="451.5" y="395.5">CHKD.BY</text>
<text x="466.6" y="395.5">APPD.BY</text>
<text x="486.7" y="395.4">MATERIAL</text>
<text x="488.9" y="391">PART CLASS.</text>
<text x="515.6" y="391">HEAT TREATMENT</text>
<text x="519.6" y="395.9">DRG./PART CODE</text>
<text x="558.9" y="395.6">REV.</text>
<text x="571.4" y="395.6">SCALE</text>
<text x="484.3" y="404.3">NET WEIGHT-Kg</text>
<text x="571.4" y="404.7">SHEET</text>
</g>
<text font-size="3" x="579.5" y="230.1">°</text>
<g font-size="2.8">
<text x="299.1" y="332.1">3.2</text>
<text x="560.5" y="357.7">Gen Tol.: IS 2102</text>
<text x="306.7" y="363.6">3.2</text>
<text x="399.1" y="376.7">1.ALL DIMENSIONS ARE</text>
<text x="399" y="382.7">2.DO NOT SCALE</text>
<text x="399" y="388.7">3.IF IN DOUBT ,</text>
<text x="399" y="395.5">LOCATION :</text>
<text x="420.5" y="396">PUNE</text>
<text x="437.4" y="401.3">01009374</text>
<text x="451.7" y="401.2">03004785</text>
<text x="466.7" y="401.3">03002882</text>
<text x="404.2" y="402">ALL RIGHTS OF REPRODUCTION &amp;</text>
<text x="404.7" y="405.4">DISTRIBUTION ARE RESERVED</text>
</g>
<g font-size="2.7">
<text x="564.6" y="376.2">MACHINING</text>
<text x="399.9" y="379.7">IN mm</text>
<text x="399.8" y="385.7">DRAWING.</text>
<text x="436.9" y="385.5">40.79 in^2</text>
<text x="471.4" y="385.6">#</text>
<text x="498.9" y="385.1">#</text>
<text x="513.6" y="385.3">WPES</text>
<text x="537.3" y="385.2">0300</text>
<text x="560.1" y="385.2">PL-02</text>
<text x="399.8" y="391.8">ASK TEAM MEMBER</text>
<text x="475" y="391.2">---</text>
<text x="508.7" y="391.2">B</text>
<text x="561" y="391.2">---</text>
<text x="493.4" y="399.6">#</text>
<text x="572.9" y="399.8">1 : 1</text>
<text x="400.1" y="402.5">C</text>
<text x="436.7" y="408.7">07/03/2024</text>
<text x="450.9" y="408.8">07/03/2024</text>
<text x="466" y="409">07/03/2024</text>
<text x="489.6" y="408.5">1.07 kg</text>
<text x="571.5" y="408.7">1 OF 1</text>
</g>
<g font-size="2.5">
<text x="559.2" y="229.9">0.5 R</text>
<text x="572.3" y="230.1">0.5 X 45</text>
<text x="559.4" y="323.5">3 UP TO 6</text>
<text x="558.9" y="327.8">6 UP TO 30</text>
<text x="557.8" y="332">30 UP TO 120</text>
</g>
<g font-size="2.4">
<text x="554.9" y="218.3">DEBURR AND REMOVE SHARP</text>
<text x="555.2" y="221.1">EDGES UNLESS SHARP EDGE</text>
<text x="556.1" y="227.2">UNSP.RADII</text>
<text x="556.8" y="223.8">REQUIREMENT SPECIFIED</text>
<text x="571.4" y="227">UNSP.CHF.</text>
<text x="559.8" y="238">UP TO 10</text>
<text x="576.1" y="238.1">±1.5°</text>
<text x="558.5" y="242.3">10 UP TO 50</text>
<text x="575.5" y="242.3">±0°50'</text>
<text x="557.4" y="250.8">120 UP TO 400</text>
<text x="557.9" y="246.5">50 UP TO 120</text>
<text x="575.5" y="250.8">±0°15'</text>
<text x="575.5" y="246.6">±0°25'</text>
<text x="558.7" y="259.4">0.5 UP TO 3</text>
<text x="559.5" y="263.7">3 UP TO 6</text>
<text x="576.6" y="259.4">±0.1</text>
<text x="576.6" y="263.7">±0.2</text>
<text x="559" y="268">6 UP TO 30</text>
<text x="576.6" y="268">±0.5</text>
<text x="557.9" y="272.2">30 UP TO 120</text>
<text x="576.6" y="272.2">±0.8</text>
<text x="556.9" y="280.7">315 UP TO 1000</text>
<text x="557.3" y="276.5">120 UP TO 315</text>
<text x="576.6" y="276.5">±1.2</text>
<text x="577.7" y="280.7">±2</text>
<text x="556.4" y="284.9">1000 UP TO 2000</text>
<text x="577.6" y="285">±3</text>
<text x="558.9" y="289.2">OVER 2000</text>
<text x="577.7" y="289.3">±4</text>
<text x="560" y="297.9">UP TO 10</text>
<text x="577.1" y="297.9">±1°</text>
<text x="558.5" y="302.1">10 UP TO 50</text>
<text x="575.5" y="302.2">±0°30'</text>
<text x="557.5" y="310.6">120 UP TO 400</text>
<text x="558.2" y="306.4">50 UP TO 120</text>
<text x="575.5" y="310.6">±0°10'</text>
<text x="575.5" y="306.4">±0°20'</text>
<text x="558.8" y="319.2">0.5 UP TO 3</text>
<text x="576.6" y="323.5">±0.1</text>
<text x="576.6" y="319.3">±0.1</text>
<text x="576.7" y="327.8">±0.2</text>
<text x="576.6" y="332">±0.3</text>
<text x="556.8" y="340.6">315 UP TO 1000</text>
<text x="557.3" y="336.3">120 UP TO 315</text>
<text x="576.6" y="336.3">±0.5</text>
<text x="576.6" y="340.6">±0.8</text>
<text x="556.2" y="344.8">1000 UP TO 2000</text>
<text x="576.6" y="344.8">±1.2</text>
<text x="558.9" y="349">OVER 2000</text>
<text x="577.7" y="349">±2</text>
<text x="7.7" y="382.7" transform="rotate(-90 7.7 382.7)">Uploading\2022-23\P23Y5\P23Y5B154409.dft</text>
<text x="7.7" y="409.9" transform="rotate(-90 7.7 409.9)">\\srv01102\ExDM</text>
</g>
<g font-size="2.1">
<text x="558.6" y="232.4">UNSPECIFIED TOL.(FAB)</text>
<text x="559.5" y="234.8">FOR ANGULAR IN mm.</text>
<text x="558.6" y="254">UNSPECIFIED TOL.(FAB)</text>
<text x="560.7" y="256.3">FOR LINEAR IN mm.</text>
<text x="558.7" y="292.4">UNSPECIFIED TOL.(M/C)</text>
<text x="559.6" y="294.7">FOR ANGULAR IN mm.</text>
<text x="558.7" y="313.8">UNSPECIFIED TOL.(M/C)</text>
<text x="560.6" y="316.2">FOR LINEAR IN mm.</text>
</g>
</svg>
